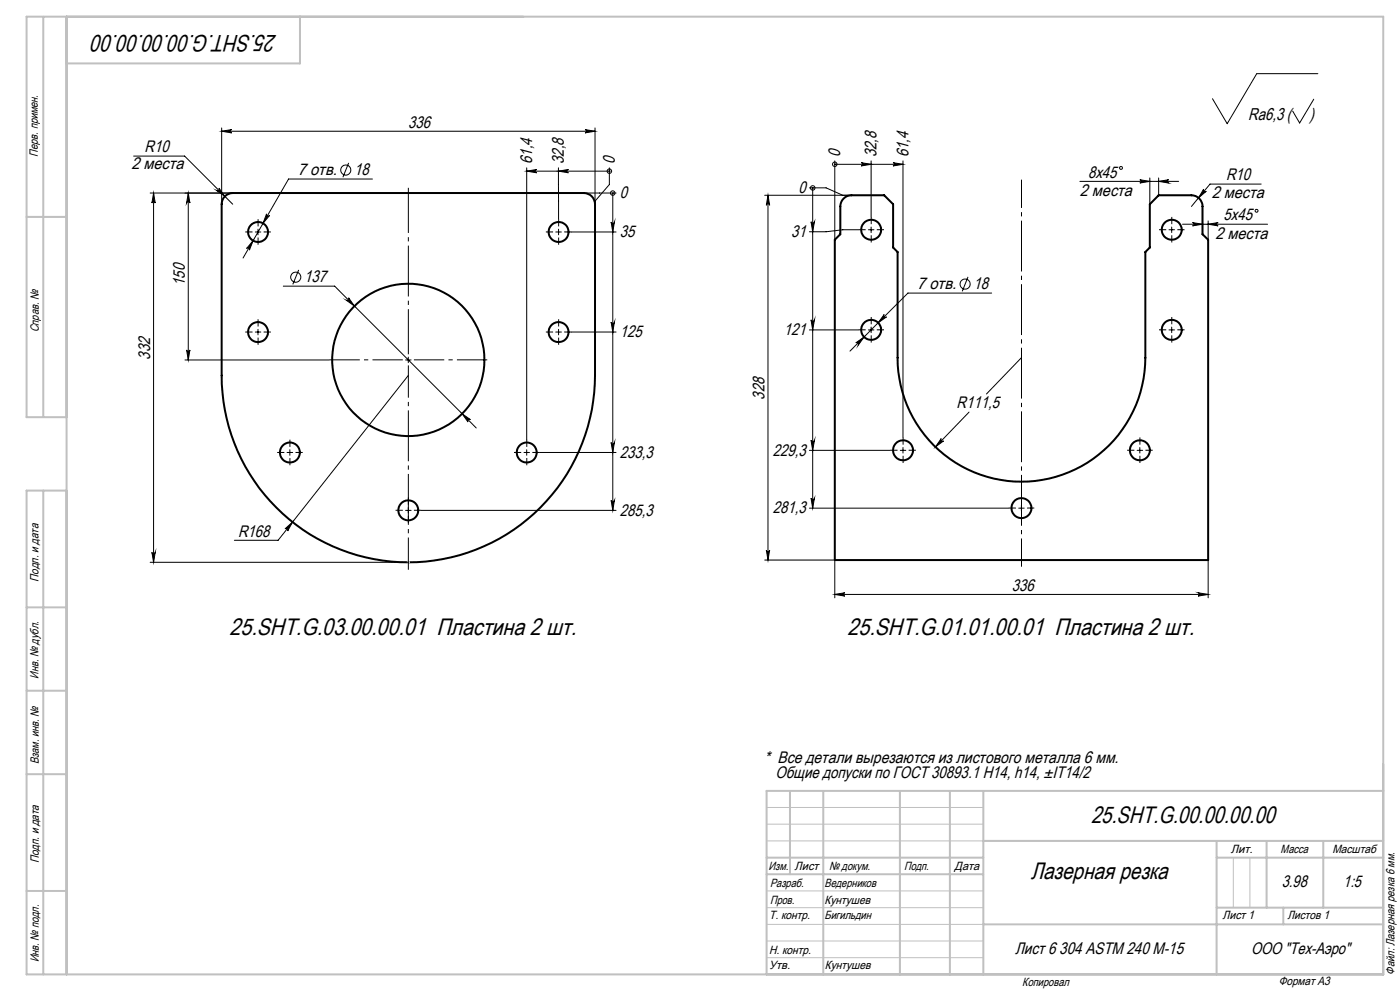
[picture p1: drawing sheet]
<svg xmlns="http://www.w3.org/2000/svg" width="420mm" height="297mm" viewBox="0 0 420 297" stroke-linecap="round" stroke-linejoin="round" font-family="sans-serif">
<g fill="none" stroke="#000" stroke-width=".6">
<path d="M67.5 58.8a3.7 3.7 0 0 1 2.3-.9h105.4a3.4 3.4 0 0 1 3.3 3.3v51.3a56 56 0 0 1-56 56 56 56 0 0 1-56-56v-51.3a3.4 3.4 0 0 1 1-2.4zM253.1 59.5a3.1 3.1 0 0 1 2.3-1h9.9l2.6 2.7v13l1.4 1.3v31.7a37.2 37.2 0 0 0 37.1 37.2 37.2 37.2 0 0 0 37.2-37.2v-31.7l1.3-1.3v-13l2.7-2.7h9.8a3.3 3.3 0 0 1 3.4 3.4v8.3l1.6 1.7v95.9h-112v-95.9l1.7-1.7v-8.3a3.3 3.3 0 0 1 1-2.4z"/>
<circle cx="77.4" cy="69.5" r="2.99"/>
<circle cx="167.6" cy="69.5" r="2.99"/>
<circle cx="261.3" cy="68.9" r="2.99"/>
<circle cx="351.5" cy="68.9" r="2.99"/>
<circle cx="77.4" cy="99.5" r="3"/>
<circle cx="167.6" cy="99.5" r="3"/>
<circle cx="261.3" cy="98.9" r="3"/>
<circle cx="351.5" cy="98.9" r="3"/>
<circle cx="122.5" cy="107.9" r="22.8"/>
<circle cx="87" cy="135.6" r="3"/>
<circle cx="158" cy="135.6" r="3"/>
<circle cx="270.9" cy="135" r="3"/>
<circle cx="341.9" cy="135" r="3"/>
<circle cx="122.5" cy="152.9" r="3"/>
<circle cx="306.4" cy="152.3" r="3"/>
</g>
<g fill="none" stroke="#000" stroke-width=".3">
<path d="M66.5 39.3l3-.5a.49 .49 0 0 0-.5 .5 .49 .49 0 0 0 .5 .5zM66.5 38.3v22.9M66.5 39.3h112M175.5 38.8l3 .5-3 .5a.49 .49 0 0 0 .5-.5 .49 .49 0 0 0-.5-.5zM178.5 38.3v22.9M394.1 29.7l-4.2 7.2-2.1-3.6M395.4 22.1h-18.4l-8.8 15-4.5-7.5M40.1 46.8h15.3l14.4 14.4M45 57.9h24.8M46.1 57.9l.5 3a.49 .49 0 0 0-.5-.5 .49 .49 0 0 0-.5 .5zM46.1 57.9v110.6M56.5 57.9l.5 3a.49 .49 0 0 0-.5-.5 .49 .49 0 0 0-.5 .5z"/>
<path d="M56.5 57.9v50M65 57.1a.5 .5 0 0 0 .7 0 .5 .5 0 0 0 0-.7l1.8 2.4zM104.6 48.8l-1.7 4.3M111.7 53.7h-25.1l-13.7 23.6M158 51.3l3-.5a.49 .49 0 0 0-.5 .5 .49 .49 0 0 0 .5 .5zM158 50.3v81.5M158 51.3h24.8M167.5 51.3l3-.5a.49 .49 0 0 0-.4 .5 .49 .49 0 0 0 .4 .5zM167.5 50.3l.1 15.4M174.8 57.9h10M182.8 51.3h.1M182.8 50.3v5l-4.3 5"/>
<path d="M183.8 57.9h.1M183.8 57.9v95.1M229.4 58.5h26M230.4 58.5l.5 3a.49 .49 0 0 0-.5-.4 .49 .49 0 0 0-.5 .4zM230.4 58.5v109.3M242.8 56.3h5l5 2.2M243.8 56.3h.1M243.8 56.3v96M250.4 49.2h.1M250.4 48.2v23.7M250.4 49.2h20.5M258.3 48.8l3 .4-3 .5a.49 .49 0 0 0 .5-.5 .49 .49 0 0 0-.5-.4z"/>
<path d="M261.3 48.2v16.8M267.9 48.8l3 .4-3 .5a.49 .49 0 0 0 .5-.5 .49 .49 0 0 0-.5-.4zM270.9 48.2v82.9M324 54.4h29.6M341.9 53.9l3 .5-3 .5a.49 .49 0 0 0 .5-.5 .49 .49 0 0 0-.5-.5zM344.9 53.3v7.9M347.6 54.4l3-.5a.49 .49 0 0 0-.5 .5 .49 .49 0 0 0 .5 .5zM347.6 53.3v5.2M361.1 56.7a.5 .5 0 0 0 .1 .7 .5 .5 0 0 0 .7-.1l-2.3 2zM378.4 55.2h-15.4l-5.6 6.7M75.9 72.1l-1.1 2.9a.49 .49 0 0 0-.2-.7 .49 .49 0 0 0-.6 .2zM76.6 69.5h1.6"/>
<path d="M77.4 68.7v1.7M80 64.1a.51 .51 0 0 0 .2 .6 .51 .51 0 0 0 .7-.1l-2 2.3zM166.7 69.5h1.7M167.6 68.7v1.7M171.4 69.5h13.4M183.3 66.5a.49 .49 0 0 0 .5 .5 .49 .49 0 0 0 .5-.5l-.5 3zM243.3 66.5a.51 .51 0 0 0 .5 .4 .51 .51 0 0 0 .5-.4l-.5 3zM257.5 68.9h-4.7l-5 .6h-5M260.5 68.9h1.7M261.3 68v1.7M350.7 68.9h1.7M351.5 68v1.7"/>
<path d="M354.8 67.2h25.5M357.8 66.7l3 .5-3 .5a.49 .49 0 0 0 .5-.5 .49 .49 0 0 0-.5-.5zM360.8 66.2v4M362.4 67.2l3-.5a.49 .49 0 0 0-.5 .5 .49 .49 0 0 0 .5 .5zM362.4 66.2v5.7M76.6 99.5h1.6M77.4 98.7v1.7M85 85.8h15.4l42.5 42.5M89.6 80.9l-1.8 4.3M103.9 90a.5 .5 0 0 0 .6-.1 .5 .5 0 0 0 .1-.7l1.7 2.5zM166.7 99.5h1.7M167.6 98.7v1.7"/>
<path d="M171.4 99.5h13.4M183.3 96.5a.49 .49 0 0 0 .5 .5 .49 .49 0 0 0 .5-.5l-.5 3zM242.8 98.9h14.7M243.3 95.8a.51 .51 0 0 0 .5 .5 .51 .51 0 0 0 .5-.5l-.5 3.1zM260.5 98.9h1.7M261.3 98v1.7M265.3 94.3a.5 .5 0 0 0 0 .7 .5 .5 0 0 0 .7 0l-2.5 1.7zM290.4 83l-1.7 4.3M297.5 87.8h-25.1l-17.4 17.4M350.7 98.9h1.7M351.5 98v1.7M55.5 107.9h43.3"/>
<path d="M56 104.9a.49 .49 0 0 0 .5 .4 .49 .49 0 0 0 .5-.4l-.5 3zM121.7 107.9h1.6M122.5 112.5l-39.1 49.4h-13.1M122.5 107v1.7M256.8 102.8l2.4-1.8-1.7 2.5a.5 .5 0 0 0-.1-.7 .5 .5 0 0 0-.6 0zM306.4 107.2l-10.5 10.9M86.1 135.6h1.7M87 134.8v1.7M138.6 124l2.5 1.8a.5 .5 0 0 0-.7 0 .5 .5 0 0 0 0 .7zM157.2 135.6h1.7M158 134.8v1.7M161.9 135.6h22.9"/>
<path d="M183.3 132.6a.49 .49 0 0 0 .5 .5 .49 .49 0 0 0 .5-.5l-.5 3zM242.8 135h24.3M243.3 131.9a.51 .51 0 0 0 .5 .5 .51 .51 0 0 0 .5-.5l-.5 3.1zM270.1 135h1.6M270.9 134.1v1.7M282.4 131.4a.5 .5 0 0 0 0 .7 .5 .5 0 0 0 .7 0l-2.5 1.8zM290.7 123.5l-10.1 10.4M341.1 135h1.7M341.9 134.1v1.7M85.5 158.5l2.3-2-1.5 2.6a.5 .5 0 0 0-.1-.7 .5 .5 0 0 0-.7 .1zM121.7 153h1.6M122.5 152.1v1.7"/>
<path d="M126.3 153h58.5M183.3 150a.49 .49 0 0 0 .5 .4 .49 .49 0 0 0 .5-.4l-.5 3zM242.8 152.3h59.8M243.3 149.3a.51 .51 0 0 0 .5 .5 .51 .51 0 0 0 .5-.5l-.5 3zM305.6 152.3h1.7M306.4 151.4v1.7M45 168.5h77.5M45.6 165.5a.49 .49 0 0 0 .5 .5 .49 .49 0 0 0 .5-.5l-.5 3zM229.4 167.8h21v11.4M229.9 164.8a.49 .49 0 0 0 .5 .5 .49 .49 0 0 0 .5-.5l-.5 3zM250.4 178.1l3-.4a.49 .49 0 0 0-.4 .4 .49 .49 0 0 0 .4 .5zM250.4 178.1h112"/>
<path d="M359.4 177.7l3 .4-3 .5a.49 .49 0 0 0 .5-.5 .49 .49 0 0 0-.5-.4zM362.4 167.8v11.4"/>
<circle cx="103.7" cy="51" r="1.51"/>
<circle cx="182.8" cy="51.3" r=".67"/>
<circle cx="183.8" cy="57.9" r=".68"/>
<circle cx="243.8" cy="56.3" r=".67"/>
<circle cx="250.4" cy="49.2" r=".68"/>
<circle cx="336.3" cy="50.3" r=".44"/>
<circle cx="377" cy="63.2" r=".44"/>
<circle cx="88.7" cy="83.1" r="1.51"/>
<circle cx="289.5" cy="85.1" r="1.52"/>
</g>
<g fill="none" stroke="#c0c0c0" stroke-width=".3">
<path d="M122 168.5h1M122.1 168.2l.7 .7M122.5 168v1M122.8 168.2l-.7 .7M230 242h65M230 247h65M230 252h65M370 257v15M375 257v15M230 277h65M230 272h65M230 267h65"/>
<path d="M230 287h65M230 282h65"/>
</g>
<path d="M122.5 106.2v-49.9" fill="none" stroke="#000" stroke-width=".3" stroke-dasharray="15.2 1.3 1.3 1.3" stroke-dashoffset="1.7" stroke-linecap="butt"/>
<path d="M120.8 107.8h-22M124.2 107.8h22" fill="none" stroke="#000" stroke-width=".3" stroke-dasharray="15.2 1.3 1.3 1.3" stroke-dashoffset="6.1" stroke-linecap="butt"/>
<path d="M122.5 109.5v61.3" fill="none" stroke="#000" stroke-width=".3" stroke-dasharray="15.2 1.3 1.3 1.3" stroke-dashoffset="5.6" stroke-linecap="butt"/>
<g fill="none" stroke="#000" stroke-width=".3" stroke-dasharray="15.2 1.3 1.3 1.3" stroke-linecap="butt">
<path d="M75.8 69.5h-2.2M77.4 67.8v-2.1M77.4 71.2v2.1M79.1 69.5h2.2M165.9 69.5h-2.1M167.6 67.8v-2.1M167.6 71.2v2.1M169.3 69.5h2.1M259.7 68.8h-2.2M261.4 67.2v-2.2M261.4 70.5v2.2M263 68.8h2.2"/>
<path d="M349.9 68.8h-2.2M351.5 67.2v-2.2M351.5 70.5v2.2M353.2 68.8h2.2M75.8 99.5h-2.2M77.4 97.8v-2.1M79.1 99.5h2.2M165.9 99.5h-2.1M167.6 97.8v-2.1M169.3 99.5h2.1M259.7 98.8h-2.2M261.4 97.2v-2.2"/>
<path d="M263 98.8h2.2M349.9 98.8h-2.2M351.5 97.2v-2.2M353.2 98.8h2.2M77.4 101.2v2.1M167.6 101.2v2.1M261.4 100.5v2.2M351.5 100.5v2.2M85.3 135.6h-2.2M87 133.9v-2.1M87 137.3v2.1M88.6 135.6h2.2"/>
<path d="M156.4 135.6h-2.2M158 133.9v-2.1M158 137.3v2.1M159.7 135.6h2.2M269.3 134.9h-2.2M270.9 133.3v-2.2M270.9 136.6v2.2M272.6 134.9h2.2M340.3 134.9h-2.2M342 133.3v-2.2M342 136.6v2.2M343.6 134.9h2.2"/>
<path d="M120.8 152.9h-2.1M122.5 151.3v-2.2M122.5 154.6v2.2M124.2 152.9h2.1M304.8 152.3h-2.2M306.4 150.6v-2.2M306.4 153.9v2.2M308.1 152.3h2.2"/>
</g>
<path d="M306.4 53.8v116" fill="none" stroke="#000" stroke-width=".3" stroke-dasharray="15.2 1.3 1.3 1.3" stroke-dashoffset="6.8" stroke-linecap="butt"/>
<g fill="none" stroke="#c0c0c0" stroke-width=".6">
<path d="M13 5v120M20 5v287M90 5v14h-70M8 65h12M20 125h-12v-120h407v287h-407v-145h12M13 147v145M8 182h12M8 207h12M8 232h12M237 237v25M247 237v55M270 237v55"/>
<path d="M285 237v55M295 237v55M415 237h-185v55M230 257h65M295 252h120M365 252v40M365 257h50M380 252v20M397 252v20M8 267h12M230 262h65M295 277h120"/>
<path d="M365 272h50M385 272v5"/>
</g>
<g fill="#000">
<path d="M66.5 39.3l3-.5a.49 .49 0 0 0-.5 .5 .49 .49 0 0 0 .5 .5zM175.5 38.8l3 .5-3 .5a.49 .49 0 0 0 .5-.5 .49 .49 0 0 0-.5-.5zM85.5 158.5a.5 .5 0 0 1 .7 0 .5 .5 0 0 1 .1 .6l1.5-2.6zM138.6 124l1.8 2.5a.5 .5 0 0 1 0-.7 .5 .5 0 0 1 .7 0zM104.6 89.2a.5 .5 0 0 1-.1 .7 .5 .5 0 0 1-.6 .1l2.4 1.7zM65 57.1l2.5 1.7-1.8-2.4a.5 .5 0 0 1 0 .7 .5 .5 0 0 1-.7 0zM75.9 72.1l-1.9 2.4a.49 .49 0 0 1 .6-.2 .49 .49 0 0 1 .2 .7zM80 64.1l-1.1 2.8 2-2.3a.51 .51 0 0 1-.7 .1 .51 .51 0 0 1-.2-.6zM282.4 131.4l-1.8 2.5 2.5-1.8a.5 .5 0 0 1-.7 0 .5 .5 0 0 1 0-.7zM256.8 102.8a.5 .5 0 0 1 .6 0 .5 .5 0 0 1 .1 .7l1.7-2.5zM265.3 94.3l-1.8 2.4 2.5-1.7a.5 .5 0 0 1-.7 0 .5 .5 0 0 1 0-.7zM361.1 56.7l-1.5 2.6 2.3-2a.5 .5 0 0 1-.7 .1 .5 .5 0 0 1-.1-.7zM357.8 66.7l3 .5-3 .5a.49 .49 0 0 0 .5-.5 .49 .49 0 0 0-.5-.5zM362.4 67.2l3-.5a.49 .49 0 0 0-.5 .5 .49 .49 0 0 0 .5 .5z"/>
<path d="M347.6 54.4l3-.5a.49 .49 0 0 0-.5 .5 .49 .49 0 0 0 .5 .5zM341.9 53.9l3 .5-3 .5a.49 .49 0 0 0 .5-.5 .49 .49 0 0 0-.5-.5z"/>
<path d="M56.5 57.9l.5 3a.49 .49 0 0 0-.5-.5 .49 .49 0 0 0-.5 .5zM56 104.9a.49 .49 0 0 0 .5 .4 .49 .49 0 0 0 .5-.4l-.5 3z"/>
<path d="M183.3 66.5a.49 .49 0 0 0 .5 .5 .49 .49 0 0 0 .5-.5l-.5 3zM183.3 96.5a.49 .49 0 0 0 .5 .5 .49 .49 0 0 0 .5-.5l-.5 3zM183.3 132.6a.49 .49 0 0 0 .5 .5 .49 .49 0 0 0 .5-.5l-.5 3zM183.3 150a.49 .49 0 0 0 .5 .4 .49 .49 0 0 0 .5-.4l-.5 3zM243.3 66.5a.51 .51 0 0 0 .5 .4 .51 .51 0 0 0 .5-.4l-.5 3zM243.3 95.8a.51 .51 0 0 0 .5 .5 .51 .51 0 0 0 .5-.5l-.5 3.1zM243.3 131.9a.51 .51 0 0 0 .5 .5 .51 .51 0 0 0 .5-.5l-.5 3.1zM243.3 149.3a.51 .51 0 0 0 .5 .5 .51 .51 0 0 0 .5-.5l-.5 3z"/>
<path d="M45.6 165.5a.49 .49 0 0 0 .5 .5 .49 .49 0 0 0 .5-.5l-.5 3zM46.1 57.9l.5 3a.49 .49 0 0 0-.5-.5 .49 .49 0 0 0-.5 .5zM167.5 51.3l3-.5a.49 .49 0 0 0-.4 .5 .49 .49 0 0 0 .4 .5zM158 51.3l3-.5a.49 .49 0 0 0-.5 .5 .49 .49 0 0 0 .5 .5zM258.3 48.8l3 .4-3 .5a.49 .49 0 0 0 .5-.5 .49 .49 0 0 0-.5-.4zM267.9 48.8l3 .4-3 .5a.49 .49 0 0 0 .5-.5 .49 .49 0 0 0-.5-.4z"/>
<path d="M229.9 164.8a.49 .49 0 0 0 .5 .5 .49 .49 0 0 0 .5-.5l-.5 3zM230.4 58.5l.5 3a.49 .49 0 0 0-.5-.4 .49 .49 0 0 0-.5 .4z"/>
<path d="M250.4 178.1l3-.4a.49 .49 0 0 0-.4 .4 .49 .49 0 0 0 .4 .5zM359.4 177.7l3 .4-3 .5a.49 .49 0 0 0 .5-.5 .49 .49 0 0 0-.5-.4z"/>
</g>
<g font-size="7.1">
<text x="83.1" y="10.6" transform="rotate(-180 83.1 10.6)">25.SHT.G.00.00.00.00</text>
<text x="68.9" y="190.2">25.SHT.G.03.00.00.01 Пластина 2 шт.</text>
<text x="254.3" y="190.2">25.SHT.G.01.01.00.01 Пластина 2 шт.</text>
<text x="327.3" y="246.8">25.SHT.G.00.00.00.00</text>
<text x="309.2" y="263.4">Лазерная резка</text>
</g>
<g font-size="5.1">
<text x="374.5" y="36">Ra6,3 (</text>
<text x="392.9" y="36">)</text>
</g>
<g font-size="5">
<text x="122.5" y="38.2">336</text>
<text x="43.4" y="45.7">R10</text>
<text x="252.1" y="47.1" transform="rotate(-90 252.1 47.1)">0</text>
<text x="263" y="47.1" transform="rotate(-90 263 47.1)">32,8</text>
<text x="272.5" y="47.1" transform="rotate(-90 272.5 47.1)">61,4</text>
<text x="39.4" y="50.7">2 места</text>
<text x="89.3" y="52.6">7 отв.</text>
<text x="106.2" y="52.6">18</text>
<text x="159.7" y="49.2" transform="rotate(-90 159.7 49.2)">61,4</text>
<text x="169.2" y="49.2" transform="rotate(-90 169.2 49.2)">32,8</text>
<text x="184.5" y="49.2" transform="rotate(-90 184.5 49.2)">0</text>
<text x="326.4" y="53.2">8х45</text>
<text x="185.9" y="59.5">0</text>
<text x="239.5" y="57.9">0</text>
<text x="324" y="58.6">2 места</text>
<text x="363.5" y="59.3">2 места</text>
<text x="367.8" y="54.1">R10</text>
<text x="185.9" y="71.1">35</text>
<text x="237.4" y="71.1">31</text>
<text x="364.6" y="71.5">2 места</text>
<text x="367.1" y="66.1">5х45</text>
<text x="55.4" y="85.7" transform="rotate(-90 55.4 85.7)">150</text>
<text x="91.2" y="84.7">137</text>
<text x="275.1" y="86.7">7 отв.</text>
<text x="292" y="86.7">18</text>
<text x="185.9" y="101.1">125</text>
<text x="235.2" y="100.5">121</text>
<text x="45" y="107.8" transform="rotate(-90 45 107.8)">332</text>
<text x="229.3" y="119.8" transform="rotate(-90 229.3 119.8)">328</text>
<text x="287" y="122.4">R111,5</text>
<text x="185.9" y="137.2">233,3</text>
<text x="231.9" y="136.6">229,3</text>
<text x="185.9" y="154.6">285,3</text>
<text x="231.9" y="153.9">281,3</text>
<text x="71.4" y="160.8">R168</text>
<text x="303.5" y="177.1">336</text>
<text x="229.3" y="228.8">* Все детали вырезаются из листового металла 6 мм.</text>
<text x="232.6" y="233.3">Общие допуски по ГОСТ 30893.1 Н14, h14, ±IT14/2</text>
<text x="384.6" y="265.9">3.98</text>
<text x="403" y="265.9">1:5</text>
<text x="304.5" y="285.9">Лист 6 304 ASTM 240 M-15</text>
<text x="375.3" y="285.8">ООО &quot;Тех-Аэро&quot;</text>
</g>
<g font-size="3.6">
<text x="11.4" y="46.9" transform="rotate(-90 11.4 46.9)">Перв. примен.</text>
<text x="11.6" y="99.6" transform="rotate(-90 11.6 99.6)">Справ. №</text>
<text x="11.5" y="174.4" transform="rotate(-90 11.5 174.4)">Подп. и дата</text>
<text x="11.6" y="203.4" transform="rotate(-90 11.6 203.4)">Инв. № дубл.</text>
<text x="11.6" y="229" transform="rotate(-90 11.6 229)">Взам. инв. №</text>
<text x="369.2" y="255.7">Лит.</text>
<text x="384.2" y="255.7">Масса</text>
<text x="399.7" y="255.7">Масштаб</text>
<text x="11.7" y="258.8" transform="rotate(-90 11.7 258.8)">Подп. и дата</text>
<text x="230.6" y="260.6">Изм.</text>
<text x="238.4" y="260.6">Лист</text>
<text x="248.7" y="260.6">№ докум.</text>
<text x="271.3" y="260.7">Подп.</text>
<text x="286.4" y="260.7">Дата</text>
<text x="231" y="265.7">Разраб.</text>
<text x="247.4" y="265.7">Ведерников</text>
<text x="230.7" y="275.5">Т. контр.</text>
<text x="231" y="270.9">Пров.</text>
<text x="247.4" y="275.5">Бигильдин</text>
<text x="247.4" y="270.9">Кунтушев</text>
<text x="366.8" y="275.5">Лист 1</text>
<text x="386.2" y="275.5">Листов 1</text>
<text x="230.7" y="285.8">Н. контр.</text>
<text x="11.6" y="288.4" transform="rotate(-90 11.6 288.4)">Инв. № подл.</text>
<text x="230.7" y="290.5">Утв.</text>
<text x="247.4" y="290.5">Кунтушев</text>
<text x="418.4" y="292.1" transform="rotate(-90 418.4 292.1)">Файл: Лазерная резка 6 мм.</text>
<text x="306.7" y="295.4">Копировал</text>
<text x="383.6" y="295.2">Формат A3</text>
</g>
</svg>
